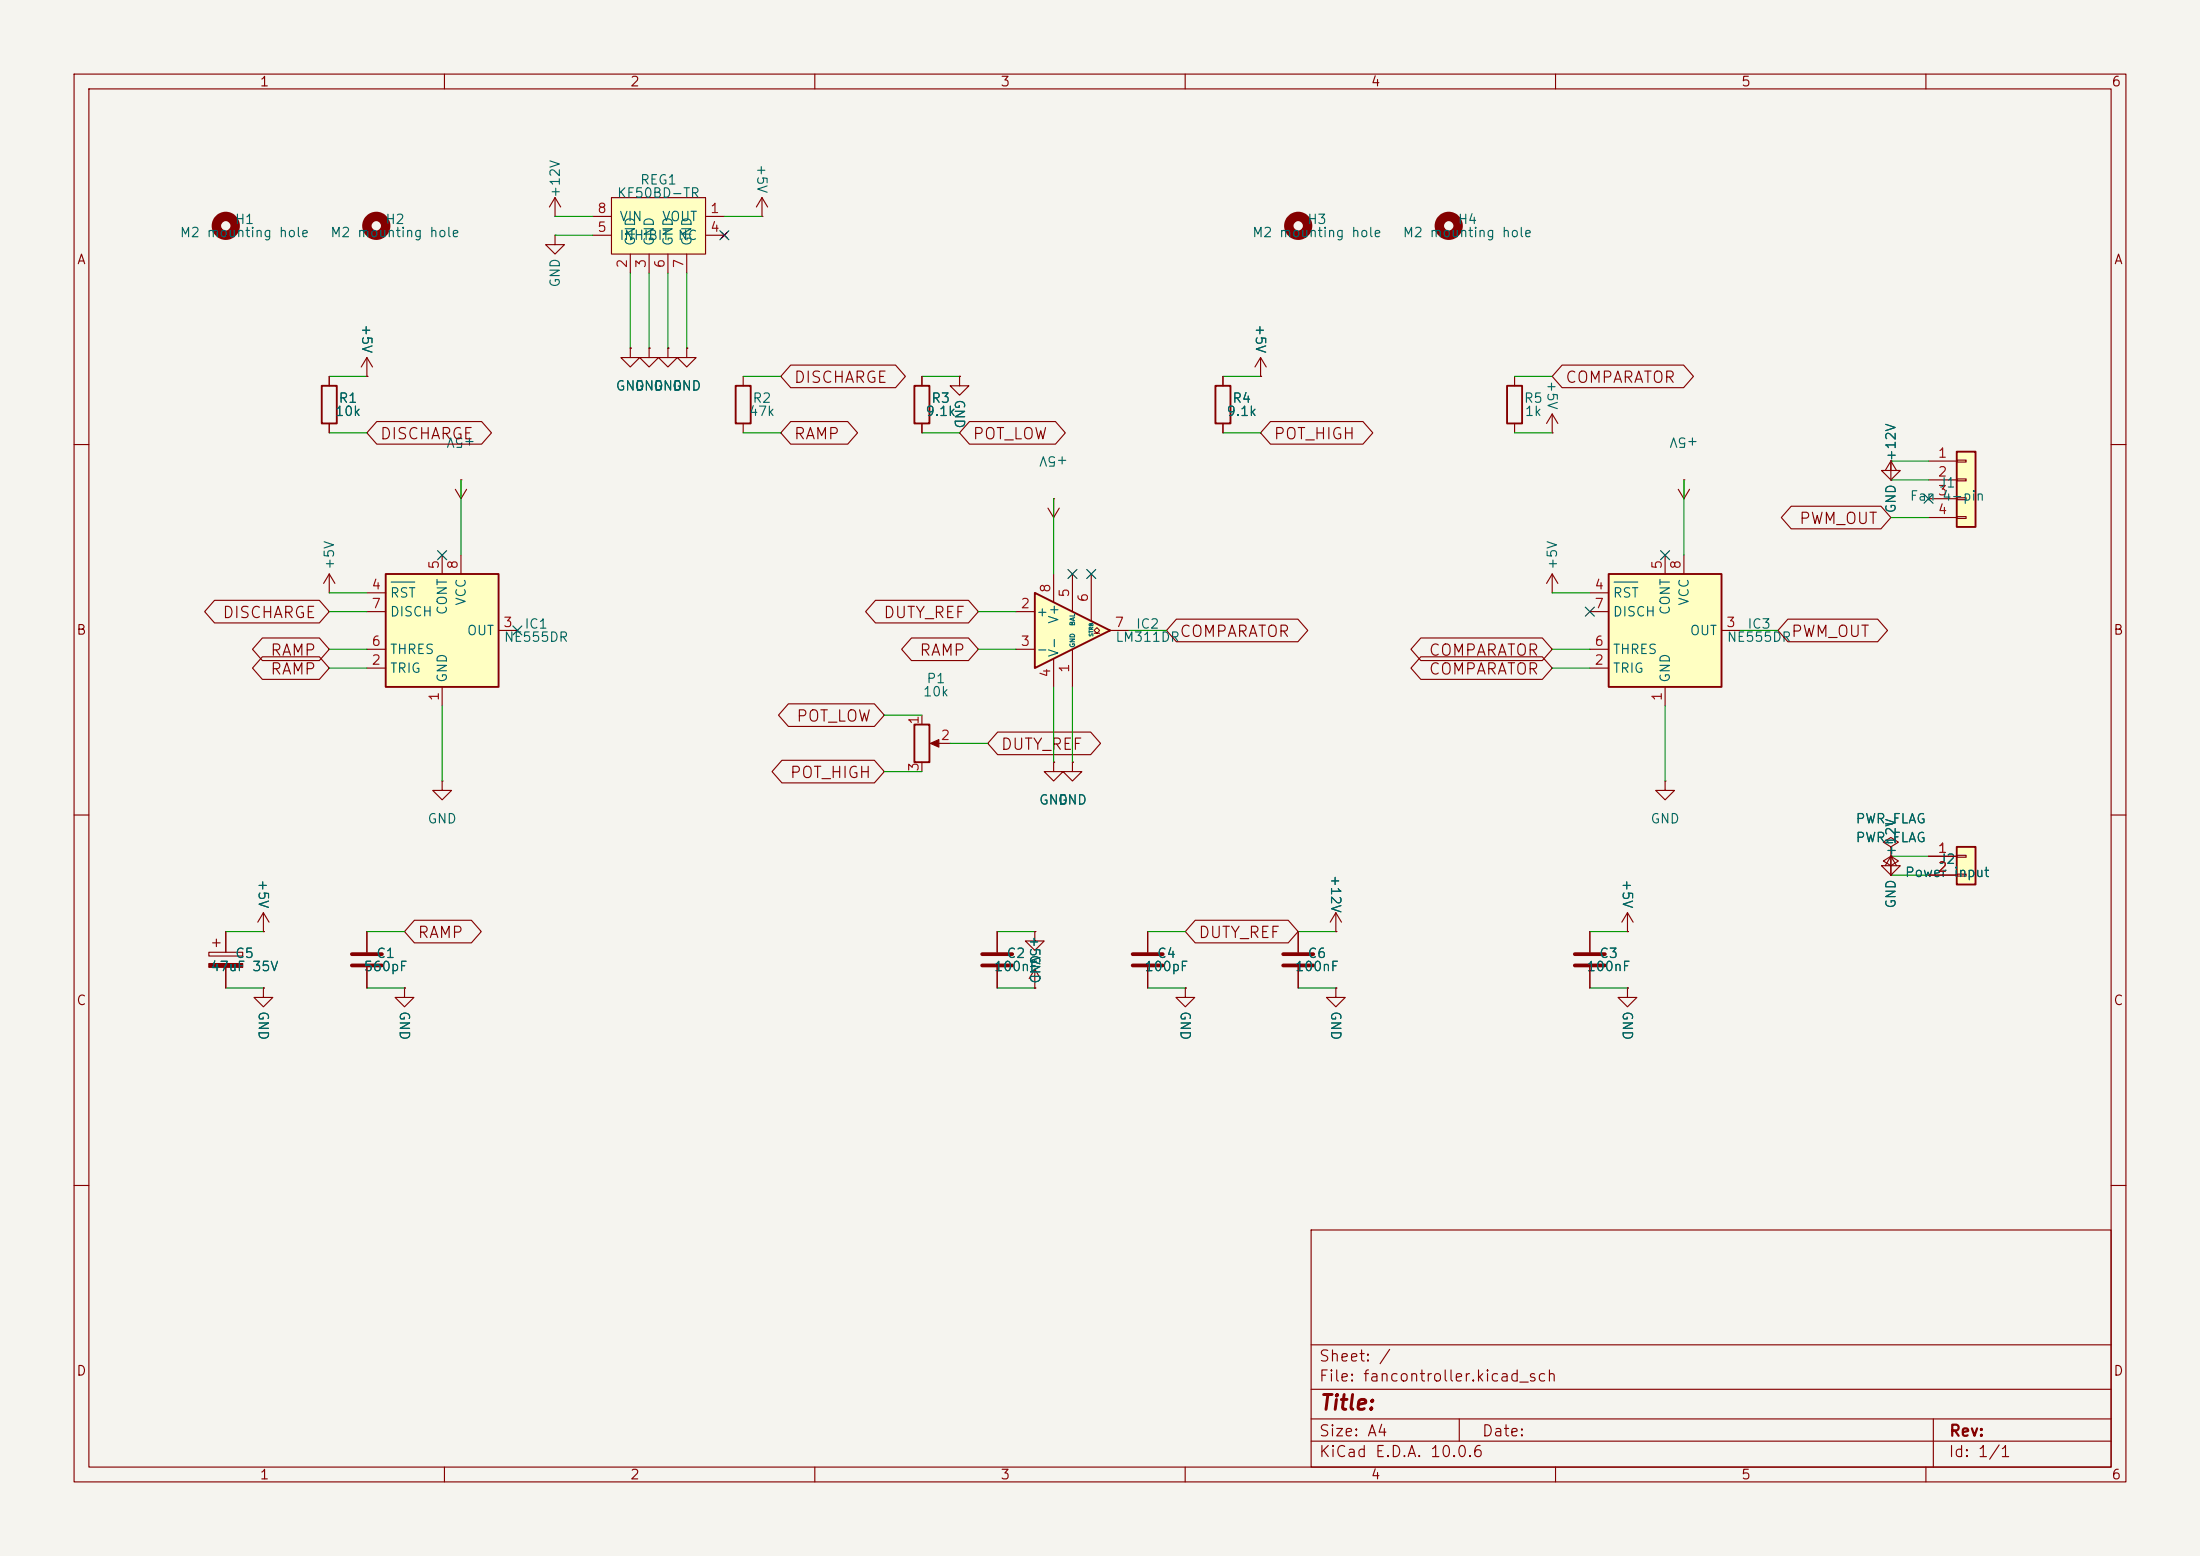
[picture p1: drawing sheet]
<svg xmlns="http://www.w3.org/2000/svg" width="297mm" height="210mm" viewBox="0 0 297 210" stroke-linecap="round" stroke-linejoin="round" font-family="sans-serif">
<path d="M0 0h297v210h-297z" fill="#f5f4ef" stroke="#f5f4ef" stroke-width=".14"/>
<g fill="none" stroke="#840000" stroke-width=".15">
<path d="M10 10h277v190h-277zM12 12h273v186h-273zM60 10v2M110 10v2M160 10v2M210 10v2M260 10v2M85.1 47v1.3h1.3l-1.3 1.2-1.3-1.2h1.3M85.1 47h.1M124.5 50.8v1.3M124.5 57.2v1.2M10 60h2"/>
<path d="M141.5 68.6l.7 1.3M142.2 67.3h.1M142.2 67.3v2.6M143 68.6l-.8 1.3M285 60h2M10 110h2M285 110h2M134.6 125.7v2.8M134.6 130.6v2.8M139.7 133.4h.1M139.7 130.8l-.8 1.3M139.7 130.8l.8 1.3"/>
<path d="M139.7 130.8v2.6M10 160h2M177 166h108v32h-108zM285 160h2M60 198v2M110 198v2M160 198v2M177 194.5h108M177 191.5h108M177 187.5h108M177 181.5h108M197 191.5v3"/>
<path d="M210 198v2M260 198v2M261 191.5v6.5"/>
</g>
<path d="M123.4 52.1h2.1v5.1h-2.1z" fill="none" stroke="#840000" stroke-width=".25"/>
<path d="M132.6 128.8h4.1M132.6 130.3h4.1" fill="none" stroke="#840000" stroke-width=".51"/>
<path d="M264.2 61h2.5v10.1h-2.5z" fill="#ffffc2"/>
<path d="M264.2 61h2.5v10.1h-2.5z" fill="none" stroke="#840000" stroke-width=".25"/>
<path d="M255.3 62.2v1.3h1.2l-1.2 1.3-1.3-1.3h1.3M255.3 62.2h.1M260.3 62.2h3.9M260.3 64.8h3.9M260.3 67.3h3.9M260.3 69.9h3.9M264.2 62.1h1.2v.3h-1.2zM264.2 64.6h1.2v.3h-1.2zM264.2 67.2h1.2v.2h-1.2zM264.2 69.7h1.2v.3h-1.2z" fill="none" stroke="#840000" stroke-width=".15"/>
<path d="M52.1 77.5h15.2v15.2h-15.2z" fill="#ffffc2"/>
<path d="M52.1 77.5h15.2v15.2h-15.2z" fill="none" stroke="#840000" stroke-width=".25"/>
<g fill="none" stroke="#840000" stroke-width=".15">
<path d="M74.9 29.2h.1M74.9 26.7l-.7 1.2M74.9 26.7l.8 1.2M74.9 26.7v2.5M102.9 29.2h.1M102.9 26.7l-.8 1.2M102.9 26.7l.7 1.2M102.9 26.7v2.5M87.6 47v1.3h1.3l-1.3 1.2-1.2-1.2h1.2M87.6 47h.1M90.2 47v1.3h1.2l-1.2 1.2-1.3-1.2h1.3M90.2 47h.1"/>
<path d="M92.7 47v1.3h1.3l-1.3 1.2-1.3-1.2h1.3M92.7 47h.1M59.7 74.9v2.6M62.2 74.9v2.6M209.5 77.5l-.7 1.2M209.5 77.5l.8 1.2M209.5 77.5v2.5M49.5 90.2h2.6M49.5 80h2.6M49.5 87.6h2.6M49.5 82.6h2.6M59.7 92.7v2.6"/>
<path d="M67.3 85.1h2.5M209.5 80h.1M224.8 105.4v1.3h1.3l-1.3 1.3-1.3-1.3h1.3M224.8 105.4h.1M214.6 125.7v2.8M214.6 130.6v2.8M219.7 125.7h.1M219.7 133.4v1.2h1.3l-1.3 1.3-1.3-1.3h1.3M219.7 133.4h.1M219.7 123.2l-.8 1.3M219.7 123.2l.8 1.3M219.7 123.2v2.5"/>
</g>
<path d="M52.8 78.6h3.2" fill="none" stroke="#006464" stroke-width=".15"/>
<path d="M212.6 128.8h4.1M212.6 130.3h4.1" fill="none" stroke="#840000" stroke-width=".51"/>
<path d="M82.5 26.7h12.7v7.6h-12.7z" fill="#ffffc2"/>
<g fill="none" stroke="#840000" stroke-width=".15">
<path d="M80 29.2h2.5M80 31.8h2.5M82.5 26.7h12.7v7.6h-12.7zM85.1 34.3v2.5M87.6 34.3v2.5M90.2 34.3v2.5M92.7 34.3v2.5M95.2 29.2h2.6M95.2 31.8h2.6M97.4 31.4l.8 .7M98.2 31.4l-.8 .7M100.3 50.8v1.3"/>
<path d="M100.3 57.2v1.2"/>
</g>
<path d="M99.3 52.1h2v5.1h-2z" fill="none" stroke="#840000" stroke-width=".25"/>
<path d="M217.2 77.5h15.2v15.2h-15.2z" fill="#ffffc2"/>
<path d="M43.4 52.1h2.1v5.1h-2.1zM203.5 52.1h2v5.1h-2zM217.2 77.5h15.2v15.2h-15.2z" fill="none" stroke="#840000" stroke-width=".25"/>
<g fill="none" stroke="#840000" stroke-width=".15">
<path d="M74.9 31.8v1.2h1.3l-1.3 1.3-1.2-1.3h1.2M74.9 31.8h.1M44.4 50.8v1.3M44.4 57.2v1.2M49.5 50.8h.1M49.5 48.3l-.7 1.2M49.5 48.3l.8 1.2M49.5 48.3v2.5M204.5 50.8v1.3M204.5 57.2v1.2M209.5 58.4h.1M209.5 55.9l-.7 1.3"/>
<path d="M209.5 55.9l.8 1.3M209.5 55.9v2.5M224.8 74.9v2.6M226.6 66l.7 1.3M227.3 64.8h.1M227.3 64.8v2.5M227.3 74.9v2.6M228.1 66l-.8 1.3M214.6 90.2h2.6M214.6 80h2.6M214.6 87.6h2.6M214.6 82.6h2.6"/>
<path d="M224.8 92.7v2.6M232.4 85.1h2.5M255.3 115.6v1.2h1.2l-1.2 1.3-1.3-1.3h1.3M255.3 115.6h.1"/>
</g>
<path d="M217.9 78.6h3.2" fill="none" stroke="#006464" stroke-width=".15"/>
<circle cx="50.8" cy="30.5" r="1.27" fill="none" stroke="#840000" stroke-width="1.3"/>
<path d="M264.2 114.3h2.5v5.1h-2.5z" fill="#ffffc2"/>
<path d="M123.4 97.8h2.1v5.1h-2.1zM264.2 114.3h2.5v5.1h-2.5z" fill="none" stroke="#840000" stroke-width=".25"/>
<g fill="none" stroke="#840000" stroke-width=".15">
<path d="M44.4 77.5l-.7 1.2M44.4 77.5l.8 1.2M44.4 77.5v2.5M255.3 64.8h.1M255.3 62.2v2.6M255.3 62.2l-.8 1.3M255.3 62.2l.7 1.3M44.4 80h.1M124.5 96.5v1.3M59.7 105.4v1.3h1.3l-1.3 1.3-1.3-1.3h1.3M59.7 105.4h.1M124.5 102.9v1.2"/>
<path d="M126 100.3h2.3M142.2 102.9v1.2h1.3l-1.3 1.3-1.2-1.3h1.2M142.2 102.9h.1M255.3 118.1h.1M255.3 114.3l1-.6-1-.7-1 .7 1 .6v1.3M255.3 115.6h.1M255.3 116.8l1-.6-1-.6-1 .6 1 .6v1.3M255.3 115.6l-.8 1.2M255.3 115.6l.7 1.2M255.3 115.6v2.5M260.3 115.6h3.9M260.3 118.1h3.9"/>
<path d="M264.2 115.4h1.2v.3h-1.2zM264.2 118h1.2v.2h-1.2zM28.2 128.5h4.6v.5h-4.6zM28.7 127.3h1M29.2 126.7v1.1M30.5 125.7v2.8M30.5 130.6v2.8M35.6 125.7h.1M35.6 133.4v1.2h1.2l-1.2 1.3-1.3-1.3h1.3M35.6 133.4h.1M35.6 123.2l-.8 1.3M35.6 123.2l.7 1.3"/>
<path d="M35.6 123.2v2.5M49.5 125.7v2.8M49.5 130.6v2.8M54.6 133.4v1.2h1.3l-1.3 1.3-1.3-1.3h1.3M54.6 133.4h.1M154.9 125.7v2.8M154.9 130.6v2.8M160 133.4v1.2h1.3l-1.3 1.3-1.3-1.3h1.3M160 133.4h.1"/>
</g>
<circle cx="30.5" cy="30.5" r="1.27" fill="none" stroke="#840000" stroke-width="1.3"/>
<g fill="#840000" stroke="#840000" stroke-width=".15">
<path d="M125.6 100.3l1.1-.5v1z"/>
<path d="M28.2 130h4.6v.6h-4.6z"/>
</g>
<path d="M47.5 128.8h4.1M47.5 130.3h4.1M152.9 128.8h4.1M152.9 130.3h4.1" fill="none" stroke="#840000" stroke-width=".51"/>
<path d="M139.7 80l10.2 5.1-10.2 5.1z" fill="#ffffc2"/>
<path d="M147.7 85.5h.4l-.4-.4 .4-.4 .4 .4-.4 .4h.4" fill="none" stroke="#840000" stroke-width=".14"/>
<path d="M164.1 52.1h2v5.1h-2zM139.7 80l10.2 5.1-10.2 5.1z" fill="none" stroke="#840000" stroke-width=".25"/>
<g fill="none" stroke="#840000" stroke-width=".15">
<path d="M44.4 50.8v1.3M44.4 57.2v1.2M49.5 50.8h.1M50.9 56.9h14.1l1.4 1.5-1.4 1.5h-14.1l-1.4-1.5zM85.1 47h.1M87.6 47h.1M90.2 47h.1M92.7 47h.1M106.7 56.9h7.7l1.4 1.5-1.4 1.5h-7.7l-1.3-1.5zM106.7 49.3h14.2l1.3 1.5-1.3 1.5h-14.2l-1.3-1.5zM124.5 50.8v1.3M124.5 57.2v1.2"/>
<path d="M129.5 50.8v1.3h1.3l-1.3 1.2-1.2-1.2h1.2M129.5 50.8h.1M130.9 56.9h11.6l1.3 1.5-1.3 1.5h-11.6l-1.4-1.5zM165.1 50.8v1.3M165.1 57.2v1.2M170.2 50.8h.1M170.2 48.3l-.8 1.2M170.2 48.3l.7 1.2M170.2 48.3v2.5M171.5 56.9h12.5l1.3 1.5-1.3 1.5h-12.5l-1.3-1.5zM210.9 49.3h16.4l1.3 1.5-1.3 1.5h-16.4l-1.4-1.5zM61.5 66l.7 1.3"/>
<path d="M62.2 64.8h.1M62.2 64.8v2.5M63 66l-.8 1.3M142.2 77.5v3.8M144.8 77.5v5.1M147.3 77.5v6.3M241.8 68.3h12.1l1.4 1.6-1.4 1.5h-12.1l-1.3-1.5zM255.3 64.8h.1M255.3 62.2h.1M29 81h14.1l1.3 1.6-1.3 1.5h-14.1l-1.4-1.5zM35.4 88.6h7.7l1.3 1.6-1.3 1.5h-7.7l-1.3-1.5zM35.4 86.1h7.7l1.3 1.5-1.3 1.6h-7.7l-1.3-1.6z"/>
<path d="M106.4 95h11.6l1.4 1.5-1.4 1.5h-11.6l-1.3-1.5zM118.2 81h12.5l1.4 1.6-1.4 1.5h-12.5l-1.3-1.5zM123 86.1h7.7l1.4 1.5-1.4 1.6h-7.7l-1.3-1.6zM134.7 98.8h12.5l1.4 1.5-1.4 1.6h-12.5l-1.4-1.6zM137.2 82.6h2.5M137.2 87.6h2.5M142.2 88.9v3.8M144.8 87.6v5.1M149.9 85.1h2.5M158.8 83.6h16.4l1.4 1.5-1.4 1.5h-16.4l-1.3-1.5zM191.8 88.6h16.4l1.3 1.6-1.3 1.5h-16.4l-1.3-1.5zM191.8 86.1h16.4l1.3 1.5-1.3 1.6h-16.4l-1.3-1.6z"/>
<path d="M241.4 83.6h12.1l1.3 1.5-1.3 1.5h-12.1l-1.4-1.5zM105.6 102.6h12.4l1.4 1.5-1.4 1.6h-12.4l-1.4-1.6zM142.2 102.9h.1M144.8 102.9v1.2h1.2l-1.2 1.3-1.3-1.3h1.3M144.8 102.9h.1M255.3 115.6h.1M255.3 118.1h.1M260.3 115.6h3.9M260.3 118.1h3.9M30.5 125.7v2.8M30.5 130.6v2.8M35.6 125.7h.1"/>
<path d="M35.6 133.4h.1M49.5 125.7v2.8M49.5 130.6v2.8M54.6 133.4h.1M55.9 124.2h7.7l1.4 1.5-1.4 1.6h-7.7l-1.3-1.6zM134.6 125.7v2.8M134.6 130.6v2.8M139.7 125.7v1.3h1.3l-1.3 1.3-1.3-1.3h1.3M139.7 125.7h.1M139.7 133.4h.1M154.9 125.7v2.8M154.9 130.6v2.8"/>
<path d="M160 133.4h.1M161.4 124.2h12.5l1.3 1.5-1.3 1.6h-12.5l-1.4-1.6zM175.3 125.7v2.8M175.3 130.6v2.8M180.3 125.7h.1M180.3 133.4v1.2h1.3l-1.3 1.3-1.2-1.3h1.2M180.3 133.4h.1M180.3 123.2l-.7 1.3M180.3 123.2l.8 1.3M180.3 123.2v2.5M214.6 125.7v2.8M214.6 130.6v2.8"/>
<path d="M219.7 125.7h.1M219.7 133.4h.1"/>
</g>
<g fill="none" stroke="#840000" stroke-width="1.3">
<circle cx="175.3" cy="30.5" r="1.27"/>
<circle cx="195.6" cy="30.5" r="1.27"/>
</g>
<path d="M173.2 128.8h4.1M173.2 130.3h4.1" fill="none" stroke="#840000" stroke-width=".51"/>
<g fill="none" stroke="#009600" stroke-width=".15">
<path d="M74.9 31.8h5.1M74.9 29.2h5.1M85.1 36.8v10.2M87.6 36.8v10.2M90.2 36.8v10.2M92.7 36.8v10.2M97.8 29.2h5.1M44.4 58.4h5.1M44.4 50.8h5.1M100.3 58.4h5.1M100.3 50.8h5.1M124.5 58.4h5"/>
<path d="M124.5 50.8h5M165.1 58.4h5.1M165.1 50.8h5.1M204.5 58.4h5M204.5 50.8h5M62.2 64.8v10.1M142.2 67.3v10.2M227.3 64.8v10.1M255.3 64.8h5M255.3 69.9h5M255.3 62.2h5M44.4 87.6h5.1"/>
<path d="M44.4 82.6h5.1M44.4 80h5.1M44.4 90.2h5.1M59.7 95.3v10.1M119.4 96.5h5.1M132.1 87.6h5.1M132.1 82.6h5.1M142.2 92.7v10.2M144.8 92.7v10.2M152.4 85.1h5.1M209.5 87.6h5.1M209.5 80h5.1"/>
<path d="M209.5 90.2h5.1M224.8 95.3v10.1M234.9 85.1h5.1M119.4 104.1h5.1M128.3 100.3h5M255.3 115.6h5M255.3 118.1h5M30.5 125.7h5.1M30.5 133.4h5.1M49.5 125.7h5.1M49.5 133.4h5.1M134.6 125.7h5.1"/>
<path d="M134.6 133.4h5.1M154.9 125.7h5.1M154.9 133.4h5.1M175.3 125.7h5M175.3 133.4h5M214.6 125.7h5.1M214.6 133.4h5.1"/>
</g>
<g fill="none" stroke="#000084" stroke-width=".15">
<path d="M97.2 31.1l1.2 1.3M98.4 31.1l-1.2 1.3M59.1 74.3l1.2 1.2M60.3 74.3l-1.2 1.2M144.2 76.9l1.2 1.2M145.4 76.9l-1.2 1.2M146.7 76.9l1.2 1.2M147.9 76.9l-1.2 1.2M224.2 74.3l1.2 1.2M225.4 74.3l-1.2 1.2M259.7 66.7l1.3 1.2M261 66.7l-1.3 1.2"/>
<path d="M69.2 84.5l1.3 1.2M70.5 84.5l-1.3 1.2M214 81.9l1.2 1.3M215.2 81.9l-1.2 1.3"/>
</g>
<text font-size="2" fill="#840000" x="178" y="190.8">Title:</text>
<g font-size="1.5" fill="#840000">
<text x="107.1" y="52.1">DISCHARGE</text>
<text x="211.2" y="52.1">COMPARATOR</text>
<text x="51.2" y="59.7">DISCHARGE</text>
<text x="107.1" y="59.7">RAMP</text>
<text x="131.2" y="59.7">POT_LOW</text>
<text x="171.8" y="59.7">POT_HIGH</text>
<text x="242.8" y="71.1">PWM_OUT</text>
<text x="29.9" y="83.8">DISCHARGE</text>
<text x="119.2" y="83.8">DUTY_REF</text>
<text x="36.4" y="88.9">RAMP</text>
<text x="124" y="88.9">RAMP</text>
<text x="159.1" y="86.4">COMPARATOR</text>
<text x="192.8" y="88.9">COMPARATOR</text>
<text x="241.7" y="86.4">PWM_OUT</text>
<text x="36.4" y="91.4">RAMP</text>
<text x="192.8" y="91.4">COMPARATOR</text>
<text x="107.4" y="97.8">POT_LOW</text>
<text x="135" y="101.6">DUTY_REF</text>
<text x="106.5" y="105.4">POT_HIGH</text>
<text x="56.3" y="127">RAMP</text>
<text x="161.7" y="127">DUTY_REF</text>
<text x="178" y="184.1">Sheet: /</text>
<text x="178" y="186.8">File: fancontroller.kicad_sch</text>
<text x="178" y="197">KiCad E.D.A. 10.0.6</text>
<text x="178" y="194.2">Size: A4</text>
<text x="200" y="194.2">Date:</text>
<text x="263" y="197">Id: 1/1</text>
<text x="263" y="194.2">Rev:</text>
</g>
<g font-size="1.3" fill="#840000">
<text x="35" y="12">1</text>
<text x="85" y="12">2</text>
<text x="135" y="12">3</text>
<text x="185" y="12">4</text>
<text x="235" y="12">5</text>
<text x="285" y="12">6</text>
<text x="10.3" y="36">A</text>
<text x="285.3" y="36">A</text>
<text x="10.2" y="86">B</text>
<text x="285.2" y="86">B</text>
<text x="10.2" y="136">C</text>
<text x="285.2" y="136">C</text>
<text x="10.2" y="186">D</text>
<text x="285.2" y="186">D</text>
<text x="35" y="200">1</text>
<text x="85" y="200">2</text>
<text x="135" y="200">3</text>
<text x="185" y="200">4</text>
<text x="235" y="200">5</text>
<text x="285" y="200">6</text>
</g>
<g font-size="1.3" fill="#006464">
<text x="101.9" y="22.1" transform="rotate(90 101.9 22.1)">+5V</text>
<text x="75.9" y="26.8" transform="rotate(-90 75.9 26.8)">+12V</text>
<text x="83.2" y="27">KF50BD-TR</text>
<text x="86.3" y="25.2">REG1</text>
<text x="24.2" y="32.3">M2 mounting hole</text>
<text x="31.6" y="30.6">H1</text>
<text x="44.5" y="32.3">M2 mounting hole</text>
<text x="51.9" y="30.6">H2</text>
<text x="83.5" y="32.7">INHIBIT</text>
<text x="83.5" y="30.2">VIN</text>
<text x="86.1" y="33.3" transform="rotate(-90 86.1 33.3)">GND</text>
<text x="88.6" y="33.3" transform="rotate(-90 88.6 33.3)">GND</text>
<text x="89.3" y="30.2">VOUT</text>
<text x="91.1" y="33.3" transform="rotate(-90 91.1 33.3)">GND</text>
<text x="91.4" y="32.7">NC</text>
<text x="93.7" y="33.3" transform="rotate(-90 93.7 33.3)">GND</text>
<text x="169" y="32.3">M2 mounting hole</text>
<text x="176.4" y="30.6">H3</text>
<text x="189.3" y="32.3">M2 mounting hole</text>
<text x="196.7" y="30.6">H4</text>
<text x="75.9" y="38.9" transform="rotate(-90 75.9 38.9)">GND</text>
<text x="48.6" y="43.7" transform="rotate(90 48.6 43.7)">+5V</text>
<text x="169.2" y="43.7" transform="rotate(90 169.2 43.7)">+5V</text>
<text x="83" y="53">GND</text>
<text x="85.6" y="53">GND</text>
<text x="88.1" y="53">GND</text>
<text x="90.6" y="53">GND</text>
<text x="128.6" y="53.8" transform="rotate(90 128.6 53.8)">GND</text>
<text x="208.6" y="51.3" transform="rotate(90 208.6 51.3)">+5V</text>
<text x="45.1" y="56.5">10k</text>
<text x="45.6" y="54.7">R1</text>
<text x="64.3" y="58.7" transform="rotate(-180 64.3 58.7)">+5V</text>
<text x="101" y="56.5">47k</text>
<text x="101.5" y="54.7">R2</text>
<text x="124.8" y="56.5">9.1k</text>
<text x="125.6" y="54.7">R3</text>
<text x="165.5" y="56.5">9.1k</text>
<text x="166.3" y="54.7">R4</text>
<text x="205.6" y="54.7">R5</text>
<text x="205.8" y="56.5">1k</text>
<text x="229.4" y="58.7" transform="rotate(-180 229.4 58.7)">+5V</text>
<text x="144.3" y="61.3" transform="rotate(-180 144.3 61.3)">+5V</text>
<text x="256.2" y="62.4" transform="rotate(-90 256.2 62.4)">+12V</text>
<text x="256.2" y="69.4" transform="rotate(-90 256.2 69.4)">GND</text>
<text x="257.7" y="67.9">Fan 4-pin</text>
<text x="261.7" y="66.1">J1</text>
<text x="45.4" y="77" transform="rotate(-90 45.4 77)">+5V</text>
<text x="210.5" y="77" transform="rotate(-90 210.5 77)">+5V</text>
<text x="52.6" y="81">RST</text>
<text x="52.6" y="83.5">DISCH</text>
<text x="60.7" y="83.1" transform="rotate(-90 60.7 83.1)">CONT</text>
<text x="63.2" y="81.8" transform="rotate(-90 63.2 81.8)">VCC</text>
<text x="139.8" y="83.5">+</text>
<text x="217.7" y="81">RST</text>
<text x="217.7" y="83.5">DISCH</text>
<text x="225.8" y="83.1" transform="rotate(-90 225.8 83.1)">CONT</text>
<text x="228.3" y="81.8" transform="rotate(-90 228.3 81.8)">VCC</text>
<text x="52.6" y="88.6">THRES</text>
<text x="62.9" y="86.1">OUT</text>
<text x="67.9" y="86.9">NE555DR</text>
<text x="70.7" y="85.2">IC1</text>
<text x="139.8" y="88.6">-</text>
<text x="143.2" y="88.8" transform="rotate(-90 143.2 88.8)">V-</text>
<text x="143.2" y="84.3" transform="rotate(-90 143.2 84.3)">V+</text>
<text x="150.5" y="86.9">LM311DR</text>
<text x="153.3" y="85.2">IC2</text>
<text x="217.7" y="88.6">THRES</text>
<text x="228" y="86.1">OUT</text>
<text x="233" y="86.9">NE555DR</text>
<text x="235.8" y="85.2">IC3</text>
<text x="52.6" y="91.1">TRIG</text>
<text x="60.7" y="92.2" transform="rotate(-90 60.7 92.2)">GND</text>
<text x="124.5" y="94.3">10k</text>
<text x="125" y="92.5">P1</text>
<text x="217.7" y="91.1">TRIG</text>
<text x="225.8" y="92.2" transform="rotate(-90 225.8 92.2)">GND</text>
<text x="57.6" y="111.5">GND</text>
<text x="140.2" y="108.9">GND</text>
<text x="142.7" y="108.9">GND</text>
<text x="222.7" y="111.5">GND</text>
<text x="250.4" y="111.5">PWR_FLAG</text>
<text x="250.4" y="114">PWR_FLAG</text>
<text x="34.6" y="118.6" transform="rotate(90 34.6 118.6)">+5V</text>
<text x="179.4" y="118" transform="rotate(90 179.4 118)">+12V</text>
<text x="218.7" y="118.6" transform="rotate(90 218.7 118.6)">+5V</text>
<text x="256.2" y="115.7" transform="rotate(-90 256.2 115.7)">+12V</text>
<text x="257.1" y="118.7">Power input</text>
<text x="261.7" y="116.9">J2</text>
<text x="256.2" y="122.7" transform="rotate(-90 256.2 122.7)">GND</text>
<text x="28.3" y="131.4">47uF 35V</text>
<text x="31.7" y="129.6">C5</text>
<text x="49" y="131.4">560pF</text>
<text x="50.7" y="129.6">C1</text>
<text x="134.1" y="131.4">100nF</text>
<text x="135.8" y="129.6">C2</text>
<text x="138.7" y="126.2" transform="rotate(90 138.7 126.2)">+5V</text>
<text x="138.7" y="128.7" transform="rotate(90 138.7 128.7)">GND</text>
<text x="154.4" y="131.4">100pF</text>
<text x="156.1" y="129.6">C4</text>
<text x="174.7" y="131.4">100nF</text>
<text x="176.4" y="129.6">C6</text>
<text x="214.1" y="131.4">100nF</text>
<text x="215.8" y="129.6">C3</text>
<text x="34.6" y="136.4" transform="rotate(90 34.6 136.4)">GND</text>
<text x="53.6" y="136.4" transform="rotate(90 53.6 136.4)">GND</text>
<text x="159.1" y="136.4" transform="rotate(90 159.1 136.4)">GND</text>
<text x="179.4" y="136.4" transform="rotate(90 179.4 136.4)">GND</text>
<text x="218.7" y="136.4" transform="rotate(90 218.7 136.4)">GND</text>
</g>
<g font-size="1.3" fill="#a90000">
<text x="80.5" y="29.1">8</text>
<text x="95.8" y="29.1">1</text>
<text x="80.5" y="31.6">5</text>
<text x="95.8" y="31.6">4</text>
<text x="85" y="36.3" transform="rotate(-90 85 36.3)">2</text>
<text x="87.5" y="36.3" transform="rotate(-90 87.5 36.3)">3</text>
<text x="90" y="36.3" transform="rotate(-90 90 36.3)">6</text>
<text x="92.6" y="36.3" transform="rotate(-90 92.6 36.3)">7</text>
<text x="261.5" y="62.1">1</text>
<text x="261.5" y="64.6">2</text>
<text x="261.5" y="67.2">3</text>
<text x="261.5" y="69.7">4</text>
<text x="59.6" y="76.9" transform="rotate(-90 59.6 76.9)">5</text>
<text x="62.1" y="76.9" transform="rotate(-90 62.1 76.9)">8</text>
<text x="224.7" y="76.9" transform="rotate(-90 224.7 76.9)">5</text>
<text x="227.2" y="76.9" transform="rotate(-90 227.2 76.9)">8</text>
<text x="50.1" y="79.9">4</text>
<text x="50.1" y="82.4">7</text>
<text x="137.7" y="82.4">2</text>
<text x="142.1" y="80.1" transform="rotate(-90 142.1 80.1)">8</text>
<text x="144.6" y="80.7" transform="rotate(-90 144.6 80.7)">5</text>
<text x="147.2" y="81.4" transform="rotate(-90 147.2 81.4)">6</text>
<text x="215.2" y="79.9">4</text>
<text x="215.2" y="82.4">7</text>
<text x="50.1" y="87.5">6</text>
<text x="67.8" y="85">3</text>
<text x="137.7" y="87.5">3</text>
<text x="150.4" y="85">7</text>
<text x="215.2" y="87.5">6</text>
<text x="232.9" y="85">3</text>
<text x="50.1" y="90">2</text>
<text x="59.6" y="94.7" transform="rotate(-90 59.6 94.7)">1</text>
<text x="142.1" y="91.5" transform="rotate(-90 142.1 91.5)">4</text>
<text x="144.6" y="90.9" transform="rotate(-90 144.6 90.9)">1</text>
<text x="215.2" y="90">2</text>
<text x="224.7" y="94.7" transform="rotate(-90 224.7 94.7)">1</text>
<text x="124.3" y="97.9" transform="rotate(-90 124.3 97.9)">1</text>
<text x="126.9" y="100.2">2</text>
<text x="124.3" y="104.2" transform="rotate(-90 124.3 104.2)">3</text>
<text x="261.5" y="115.4">1</text>
<text x="261.5" y="118">2</text>
</g>
<g font-size=".6" fill="#006464">
<text x="145.3" y="87.5" transform="rotate(-90 145.3 87.5)">GND</text>
<text x="145.3" y="84.5" transform="rotate(-90 145.3 84.5)">BAL</text>
</g>
<text font-size=".5" fill="#006464" x="147.7" y="86" transform="rotate(-90 147.7 86)">STRB</text>
</svg>
